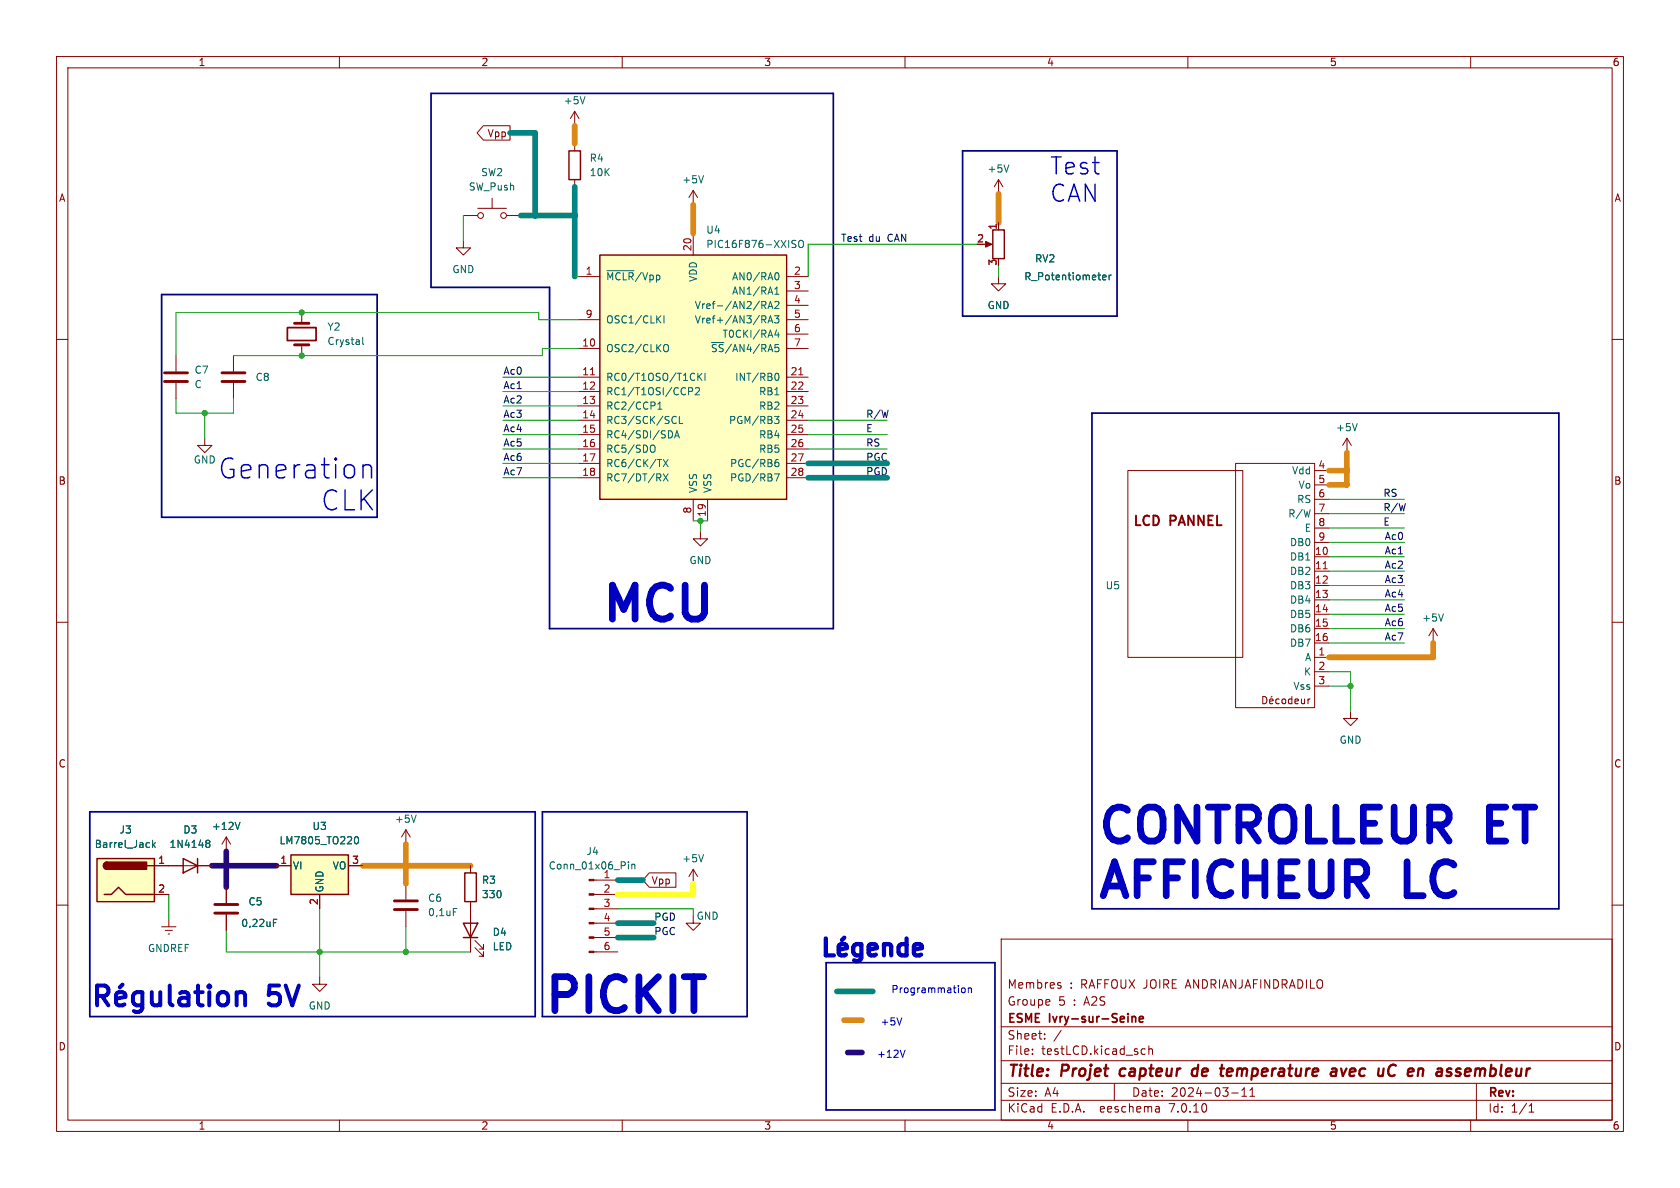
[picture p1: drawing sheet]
<svg xmlns="http://www.w3.org/2000/svg" width="297mm" height="210mm" viewBox="0 0 297 210" stroke-linecap="round" stroke-linejoin="round" font-family="sans-serif">
<g fill="none" stroke="#840000" stroke-width=".18">
<path d="M10 10h277v190h-277zM12 12h273v186h-273zM60 10v2M101.6 19.7v2.5M101.6 19.7l-.8 1.3M101.6 19.7l.8 1.3M110 10v2M160 10v2M210 10v2M260 10v2M81.9 38.1h2.6M84.5 36.8h5"/>
<path d="M85.4 22.2h4.8v2.6h-4.8l-1.1-1.3zM87 35.1v1.7M89.5 38.1h2.6M101.6 25.4v1.3M101.6 31.8v1.2M122.6 33.7v2.5M122.6 33.7l-.8 1.2M122.6 33.7l.7 1.2M176.5 31.8v2.5M176.5 39.4v1.2M176.5 31.8l-.7 1.2M176.5 31.8l.8 1.2"/>
<path d="M10 60h2M53.3 55.2v2M81.9 42.5v1.3h1.3l-1.3 1.3-1.3-1.3h1.3M102.2 48.9h3.8M102.2 56.5h3.8M122.6 41.3v3.8M139.1 48.9h3.8M139.1 51.4h3.8M139.1 54h3.8M139.1 56.5h3.8M139.1 59.1h3.8M174 43.2h1"/>
<path d="M176.5 48.9v1.3h1.3l-1.3 1.2-1.2-1.2h1.2M285 60h2M31.1 62.9v2.8M31.1 67.7v2.8M36.2 77.5v1.2h1.3l-1.3 1.3-1.3-1.3h1.3M41.3 62.9v2.8M41.3 67.7v2.8M53.3 61v1.9M102.2 61.6h3.8M102.2 66.7h3.8M102.2 69.2h3.8M102.2 71.8h3.8"/>
<path d="M102.2 74.3h3.8M102.2 76.8h3.8M102.2 79.4h3.8M139.1 61.6h3.8M139.1 66.7h3.8M139.1 69.2h3.8M139.1 71.8h3.8M139.1 74.3h3.8M139.1 76.8h3.8M139.1 79.4h3.8M238.1 77.5l-.7 1.2M238.1 77.5v2.5"/>
<path d="M238.1 77.5l.8 1.2M102.2 81.9h3.8M102.2 84.5h3.8M122.6 88.3v3.8M123.8 94v1.3h1.3l-1.3 1.2-1.2-1.2h1.2M125.1 88.3v3.8M139.1 81.9h3.8M139.1 84.5h3.8M199.4 83.2h20.3v33h-20.3zM218.4 81.9h14v43.2h-14zM232.4 98.4h2.5M232.4 83.2h2.5"/>
<path d="M232.4 85.7h2.5M232.4 88.3h2.5M232.4 90.8h2.5M232.4 93.3h2.5M232.4 95.9h2.5M10 110h2M232.4 116.2h2.5M232.4 101h2.5M232.4 103.5h2.5M232.4 106h2.5M232.4 108.6h2.5M232.4 111.1h2.5"/>
<path d="M232.4 113.7h2.5M232.4 118.7h2.5M253.4 111.1l-.8 1.3M253.4 111.1v2.6M253.4 111.1l.7 1.3M285 110h2M223.2 123.1a.64 .64 0 0 1 .8 .7 .64 .64 0 0 1-.8 .6zM224.5 124l.6-.1-.1-.3h-.4l-.1 .1v.6h.5M224.9 123.1l-.2 .2M226.2 123.6h-.4l-.3 .2 .2 .5h.5M226.8 123.6h.3l.2 .2v.4l-.2 .2-.3-.1-.2-.1zM228.4 123.6h-.4l-.2 .2 .1 .5h.5"/>
<path d="M228.4 123.1v1.3M228.9 124l.6-.1v-.3h-.4l-.2 .1 .1 .6h.5M230.1 123.6v.7l.3 .1 .2-.1M230.6 123.6v.8M231.2 123.6v.8M231.6 123.6l-.4 .2M232.4 121.3h2.5M238.8 125.7v1.3h1.2l-1.2 1.3-1.3-1.3h1.3M10 160h2M27.3 153h10.2M27.3 158.1h2.5M40 148v2.5"/>
<path d="M40 156.8v2.8M40 148l-.8 1.2M40 148l.8 1.2M48.9 153h2.5M56.5 158.1v2.6M61.6 153h2.5M71.8 146.7l-.8 1.3M71.8 146.7v2.5M71.8 156.2v2.8M71.8 146.7l.7 1.3M83.2 153v1.3M83.2 159.4v8.9"/>
<path d="M105 158.1h4.2M105 155.6h4.2M114.8 154.3h4.7v2.5h-4.7l-1.1-1.2zM122.6 153.7l-.8 1.2M122.6 153.7v2.5M122.6 153.7l.7 1.2M285 160h2M28.6 163.8h2.5M29.2 164.5h1.3M29.7 165.1h.3M29.8 162.6v1.2M40 161.7v2.8"/>
<path d="M56.5 172.7v1.3h1.3l-1.3 1.3-1.3-1.3h1.3M71.8 161v2.8M83.9 167.5l1.6 1.5v-.7v.7h-.8M83.9 166.2l1.6 1.6v-.8v.8h-.8M105 168.3h4.2M105 165.7h4.2M105 163.2h4.2M105 160.7h4.2M122.6 161.9v1.3h1.2l-1.2 1.3-1.3-1.3h1.3M177 166h108v32h-108zM187.2 174.2l.3 .1 .1 .2-.2 .2h-.3M187.2 173.7l.3 .1"/>
<path d="M60 198v2M110 198v2M160 198v2M177 194.5h108M177 191.5h108M177 187.5h108M177 181.5h108M182.5 186.3v.1M182.5 185.5v.1M184.7 183.6v.1M184.7 182.8v.1M187.6 182.1l-1.3 2"/>
<path d="M197 191.5v3M202 185.4l.5 .1M202.5 186.3l-.5 .1M203.1 185.5l.2-.1 .4 .1v.9M203.1 184.9v1.5M204.9 195.7l.1 .9M205 196.5l-.2 .1M205 196h-.2M210 198v2M217.7 193.2h1.2M219.5 193.8h.9M219.5 192.7l.5-.4v1.5"/>
<path d="M221 193.8h.8M221 192.7l.4-.4v1.5M260 198v2M261 191.5v6.5M270.3 196.6h.9M270.3 195.5l.4-.4v1.5"/>
<circle cx="85" cy="38.1" r=".51"/>
<circle cx="89" cy="38.1" r=".51"/>
</g>
<g fill="none" stroke="#840000" stroke-width=".4">
<path d="M198.1 189.1l-.2 .7 .4 .4M211.7 189a.66 .66 0 0 0-.9 .3l-.1 .5 .1 .3 .2 .1 .6-.1M211.8 188.2l-.2 2M217.7 188.9l-.6 .1-.2 .9 .2 .3 .6-.1M217.9 189.4l-1 .1M235.3 190.1l.2 .1 .7-.1M235.5 189l.2-.1 .5 .1v1.2M236.3 189.4l-.9 .1M237.1 188.9l.3 1.3 .6-1.3M246.6 190a.73 .73 0 0 1-.9 .1M246.8 188.4a.69 .69 0 0 0-1.1 .1M258 189.5l.2 .3-.1 .3-.2 .1"/>
<path d="M258 188.9l.2 .1"/>
</g>
<path d="M50.8 57.9h5.1v2.3h-5.1zM200.2 179.8h.5l.1 .9M201.4 180.2l.7-.2v-.2l-.5-.1-.2 .2 .1 .7h.6" fill="none" stroke="#840000" stroke-width=".3"/>
<g fill="#ffffc2" stroke="#ffffc2" stroke-width=".18">
<path d="M51.4 151.1h10.2v7h-10.2z"/>
<path d="M17.1 151.8h10.2v7.6h-10.2z"/>
<path d="M106 45.1h33.1v43.2h-33.1z"/>
</g>
<g fill="none" stroke="#840000" stroke-width=".25">
<path d="M100.6 26.7h2v5.1h-2zM106 45.1h33.1v43.2h-33.1zM175.5 40.6h2v5.1h-2zM17.1 151.8h10.2v7.6h-10.2zM18.4 158.1h1.3l1.3-1.3 1.2 1.3h5.1M18.9 152.4a.64 .64 0 0 0-.6 .6 .64 .64 0 0 0 .6 .7M26 153h1.3M32.4 151.8l2.5 1.2-2.5 1.3zM34.9 151.8v2.5M51.4 151.1h10.2v7h-10.2zM82.2 154.3h2v5.1h-2zM81.9 163.2h2.6l-1.3 2.5z"/>
<path d="M81.9 165.7h2.6"/>
</g>
<g fill="none" stroke="#006464" stroke-width=".18">
<path d="M103.4 17.1l-.4 1.3M124.4 31.1l-.5 1.2M178.3 29.2l-.4 1.2M64.1 59.6v1.1l.2 .2M107.3 47.9h4.8M116.3 56.4l.5 .7M116.8 55.8l-.7 .8M117.4 55.8v1.3M134.7 53.3h.5l.2 .2-.1 .4h-.6M135 53.9l.4 .7M135.8 54.6l.4-1.3 .4 1.3M135.8 57.1l.4-1.3 .4 1.3"/>
<path d="M135.9 54.2h.6M135.9 56.7h.6M136.9 55.8h.8l-.4 .5 .3 .1v.6l-.1 .1-.6-.1M137 53.4l.5-.1 .2 .3-.8 1h.8M137 52h.7M137 51.1l.3-.4v1.3M137.2 48.3l.1-.1a.68 .68 0 0 1 .4 .6 .68 .68 0 0 1-.4 .7l-.1-.1M137.3 58.3l-.3 .9h.8M137.6 58.8v.8M140.2 43.1l.4 .1 .1 .3-.2 .3h-.3M140.2 42.5l.5 .1M141.2 42.7l.3-.2a.43 .43 0 0 1 .5 .4v.4a.42 .42 0 0 1-.4 .5 .42 .42 0 0 1-.4-.5z"/>
<path d="M194.9 49.1l.6-.2v-.2l-.4-.1-.2 .2 .1 .6h.5M196.1 48.6v.9M196.4 48.6l-.3 .3M115.3 78.7a.43 .43 0 0 1 .5 .4v.4a.43 .43 0 0 1-.5 .5M116.3 72.3h.7M116.3 71.4l.4-.3v1.2M117.6 60.9a.43 .43 0 0 1 .6 .4v.5a.43 .43 0 0 1-.6 .4M118.7 76.2l.2 .5-.2 .7M119.2 73.6l.4 .1M119.3 77.4l.4-1.3 .4 1.3M119.4 77.1h.6M119.6 74.8l-.4 .1"/>
<path d="M120.1 73.6v1.3h.6M121.7 68.5h.5l.3 .3-.2 .3-.6 .1M122.9 68.6l.5-.1 .3 .4-.8 .9h.8M123.4 66v1.3M123.6 66.5l.5 .8M124.1 66l-.7 .7M124.6 66v1.3M136.9 73.6h.8l-.4 .5 .3 .1 .1 .4-.2 .3h-.4M137.2 66h.1a.68 .68 0 0 1 .4 .6 .68 .68 0 0 1-.4 .7l-.1-.1M239.9 74.9l-.4 1.2M116.2 81.2h.8M117.3 81.2l.8 1.3"/>
<path d="M117.3 83.8l.8 1.2M118.1 81.2l-.8 1.3M118.1 83.8l-.8 1.2M136.9 83.8h.9l-.6 1.2M137.2 81.7l.4 .1 .1 .2-.1 .4-.4 .1M137.6 81.2l-.4 .1M255.2 108.5l-.4 1.3M27 148.5v1.3M27.1 149.3l.4 .5M27.5 149l-.5 .4M36.5 149l.1 .1M36.5 148.6l.4-.1 .1 .2 .1 .1-.2 .3"/>
<path d="M36.6 149.1h.3M36.6 149.1h-.1M36.9 149.1l.2 .2-.1 .4-.1 .1-.4-.1M42.4 145.4l-.4 1.2M62.8 148l.2-.1a.68 .68 0 0 1 .4 .6 .68 .68 0 0 1-.4 .7 .84 .84 0 0 1-.2-1.2zM73.6 144.1l-.5 1.3M111.1 152.3v.2M111.1 152.8v.8M111.7 152.8v.8M111.7 152.9l.2-.1h.3v.8M124.4 151.1l-.5 1.2M48.3 163.1h.5"/>
<path d="M48.3 162.5h.6M80.2 160.6h.6"/>
</g>
<path d="M52.1 57.2h2.5M29.1 67.4h4M29.1 65.9h4M39.2 67.4h4.1M39.2 65.9h4.1M52.1 61h2.5M38 159.9h4M69.7 159.3h4.1M38 161.4h4M69.7 160.8h4.1" fill="none" stroke="#840000" stroke-width=".51"/>
<g fill="#840000" stroke="#840000" stroke-width=".25">
<path d="M18.5 152.6l.4-.2v1.3a.63 .63 0 0 1-.6-.4 .63 .63 0 0 1 .2-.7z"/>
<path d="M18.9 152.4h7v1.3h-7z"/>
</g>
<path d="M104.4 66.3h.7M141.2 66.3h.7M233.9 100.5h.7" fill="none" stroke="#a90000" stroke-width=".18"/>
<g fill="#840000" stroke="#840000" stroke-width=".18">
<path d="M104.1 168.1h.9v.3h-.9z"/>
<path d="M104.1 165.6h.9v.3h-.9z"/>
<path d="M104.1 163.1h.9v.2h-.9z"/>
<path d="M104.1 160.5h.9v.3h-.9z"/>
<path d="M104.1 158h.9v.2h-.9z"/>
<path d="M104.1 155.4h.9v.3h-.9z"/>
<path d="M174.2 42.7l1.2 .5-1.2 .5z"/>
</g>
<path d="M159.4 179.9l-.4 1.3M170 174.8l.4-.2 .2 .3-.1 .5-.3 .1-.2-.1M171.2 174.8l.2-.2 .3 .1v.8M171.2 174.6v.9M160 185.6l-.4 1.3" fill="none" stroke="#0000c2" stroke-width=".18"/>
<path d="M146 165.9v3h1.4M148.3 167.9l1.4-.3-.1-.6-.3-.1h-.6l-.3 .1-.1 .3v1.2l.1 .2 .3 .2h.6l.3-.2M149.3 165.7l-.5 .5M152.3 167l-.3-.1h-.6l-.4 .3-.2 .3v.8l.3 .4 .3 .2h.6l.3-.2M152.3 166.9v2.4a.81 .81 0 0 1-1.3 .4M153.6 167.9l1.4-.3-.2-.6-.2-.1h-.6l-.3 .1-.1 .3v1.2l.1 .2 .3 .2h.6l.2-.2M156.3 167.2a.75 .75 0 0 1 1.3 .1v1.6M156.3 166.9v2M160.3 167l-.3-.1h-.6l-.4 .3-.2 .3v.8l.3 .4 .3 .2h.6l.3-.2M160.3 165.9v3M161.6 167.9l1.4-.3-.2-.6-.2-.1h-.6l-.3 .1-.1 .3v1.2l.1 .2 .3 .2h.6l.2-.2" fill="none" stroke="#0000c2" stroke-width=".75"/>
<g fill="none" stroke="#0000c2" stroke-width=".7">
<path d="M17.2 176.1h1.3a.95 .95 0 0 0 .7-1 .95 .95 0 0 0-.7-.9h-1.3v3.5M18 176.1l1.2 1.6M20.5 176.6l1.7-.4-.2-.6-.3-.2h-.7l-.3 .2-.2 .3v1.3l.2 .4 .3 .1h.7l.3-.1M21.7 174.1l-.5 .5M25.2 175.6l-.4-.2h-.6l-.5 .3-.2 .4v1l.3 .5 .4 .1h.6l.4-.1M25.2 175.4v2.8a.95 .95 0 0 1-1.5 .5M26.8 175.4v1.8l.2 .4a.95 .95 0 0 0 1.3-.2M28.3 175.4v2.3M30 174.2v3l.2 .4 .3 .1M31.8 175.6l.4-.2h.6l.4 .2 .1 .3v1.8M33.3 176.2l-.3 .2h-.8a.69 .69 0 0 0-.6 .7 .69 .69 0 0 0 .6 .6h.8l.3-.1M34.5 175.4h1.3"/>
<path d="M35 174.2v3l.2 .4 .6 .1M37 174.2v.4M37 175.4v2.3M37 174.2l-.2 .2 .2 .2M37 174.2l.2 .2-.2 .2M38.8 175.6a.95 .95 0 0 1 1.5 .5v1a.95 .95 0 0 1-.9 .7 .95 .95 0 0 1-.9-.7v-1zM41.8 175.7a.87 .87 0 0 1 1.5 .2v1.8M41.8 175.4v2.3"/>
</g>
<path d="M76.2 16.5h71.1v94.6h-50.1v-60.3h-21zM170.2 26.7h27.3v29.2h-27.3zM28.6 52.1h38.1v39.3h-38.1zM193 73h82.6v87.7h-82.6zM15.9 143.5h78.7v36.2h-78.7zM95.9 143.5h36.2v36.2h-36.2zM146 170.2h29.9v26h-29.9z" fill="none" stroke="#000084" stroke-width=".3"/>
<path d="M234.9 83.2h3.2M238.1 80v5.7h-3.2" fill="none" stroke="#f90" stroke-width="1"/>
<g fill="none" stroke="#009600" stroke-width=".18">
<path d="M81.9 38.1v4.4M101.6 48.9h.6M102.2 56.5h-7v-1.3h-64.1v7.7M172.7 43.2h-29.8v5.7M176.5 47v1.9M31.1 70.5v2.5h10.2v-2.5M36.2 73v4.5M88.9 74.3h13.3M88.9 76.8h13.3M88.9 79.4h13.3M88.9 66.7h13.3M88.9 71.8h13.3"/>
<path d="M88.9 69.2h13.3M102.2 61.6h-6.3v1.3h-54.6M142.9 74.3h13.9M142.9 76.8h13.9M142.9 79.4h13.9M88.9 84.5h13.3M88.9 81.9h13.3M122.6 92.1h2.5M123.8 92.1v1.9M234.9 98.4h13.4M234.9 90.8h13.4M234.9 88.3h13.4"/>
<path d="M234.9 95.9h13.4M234.9 93.3h13.4M234.9 118.7h3.9v7M234.9 101h13.4M234.9 103.5h13.4M234.9 106h13.4M234.9 113.7h13.4M234.9 111.1h13.4M234.9 108.6h13.4M234.9 121.3h3.9M29.8 158.1v4.5M40 164.5v3.8h43.2"/>
<path d="M56.5 160.7v12M71.8 163.8v4.5M109.2 160.7h13.4v1.2"/>
</g>
<path d="M101.6 22.2v3.2M122.6 36.2v5.1M253.4 113.7v2.5h-18.5M64.1 153h19.1M71.8 149.2v7M149.2 180.3h3.2" fill="none" stroke="#dd8500" stroke-width="1"/>
<path d="M122.6 156.2v1.9h-13.4" fill="none" stroke="#ff0" stroke-width="1"/>
<path d="M37.5 153h11.4M40 150.5v6.3M149.9 186.1h2.5" fill="none" stroke="#480048" stroke-width="1"/>
<path d="M90.2 23.5h4.4v14.6M92.1 38.1h9.5M101.6 33v15.9M142.9 81.9h13.9M142.9 84.5h13.9M109.2 155.6h4.5M109.2 165.7h6.4M109.2 163.2h6.4M148 175.3h6.3" fill="none" stroke="#008484" stroke-width="1"/>
<path d="M176.5 34.3v5.1" fill="none" stroke="#c60" stroke-width="1"/>
<g fill="#009600" stroke="#009600" stroke-width=".18">
<circle cx="53.3" cy="55.2" r=".46"/>
<circle cx="53.3" cy="62.9" r=".46"/>
<circle cx="123.8" cy="92.1" r=".46"/>
<circle cx="36.2" cy="73" r=".46"/>
<circle cx="238.8" cy="121.3" r=".46"/>
<circle cx="71.8" cy="168.3" r=".46"/>
<circle cx="56.5" cy="168.3" r=".46"/>
</g>
<circle cx="40" cy="153" r=".46" fill="#480048" stroke="#480048" stroke-width=".18"/>
<g fill="#f90" stroke="#f90" stroke-width=".18">
<circle cx="238.1" cy="83.2" r=".46"/>
<circle cx="71.8" cy="153" r=".46"/>
</g>
<g fill="#008484" stroke="#008484" stroke-width=".18">
<circle cx="94.6" cy="38.1" r=".5"/>
<circle cx="101.6" cy="38.1" r=".5"/>
</g>
<g font-size="8.4" fill="#0000c2">
<text x="106" y="110.2">MCU</text>
<text x="193.7" y="149.5">CONTROLLEUR ET</text>
<text x="193.7" y="159.1">AFFICHEUR</text>
<text x="248.9" y="159.1">LC</text>
<text x="95.9" y="179.5">PICKIT</text>
</g>
<g font-size="4.9" fill="#0000c2">
<text x="38.6" y="84.9">Generation</text>
<text x="56.8" y="90.6">CLK</text>
<text x="47.8" y="178.2">5V</text>
</g>
<g font-size="4.2" fill="#0000c2">
<text x="185.4" y="31.1">Test</text>
<text x="185.4" y="35.9">CAN</text>
</g>
<g font-size="2.8" fill="#840000">
<text x="178" y="190.9">Title:</text>
<text x="187.7" y="190.9">Projet</text>
<text x="198.8" y="190.9">capteur</text>
<text x="212.4" y="190.9">de</text>
<text x="218.3" y="190.9">temperature</text>
<text x="238.6" y="190.9">avec</text>
<text x="247.7" y="190.9">uC</text>
<text x="253.8" y="190.9">en</text>
<text x="259.6" y="190.9">assembleur</text>
</g>
<g font-size="2.4" fill="#840000">
<text x="200.1" y="93.4">LCD</text>
<text x="206.8" y="93.4">PANNEL</text>
</g>
<g font-size="2.1" fill="#840000">
<text x="178" y="178">Groupe</text>
<text x="178" y="175">Membres</text>
<text x="187.1" y="178">5</text>
<text x="189.1" y="175">: RAFFOUX JOIRE ANDRIANJAFINDRADILO</text>
<text x="189.8" y="178">: A2S</text>
<text x="178" y="184">Sheet:</text>
<text x="178" y="181.2">ESME</text>
<text x="185.6" y="181.2">Ivry-sur-Seine</text>
<text x="178" y="186.7">File:</text>
<text x="184.1" y="186.7">testLCD.kicad_sch</text>
<text x="178" y="196.9">KiCad</text>
<text x="178" y="194.1">Size:</text>
<text x="184.7" y="194.1">A4</text>
<text x="185.7" y="196.9">E.D.A.</text>
<text x="194.6" y="196.9">eeschema</text>
<text x="200" y="194.1">Date:</text>
<text x="207" y="196.9">7.0.10</text>
<text x="207" y="194.1">2024-03-11</text>
<text x="263" y="194.3">Rev:</text>
<text x="263" y="196.9">Id:</text>
<text x="267.1" y="196.9">1/1</text>
</g>
<g font-size="1.8" fill="#840000">
<text x="35" y="11.9">1</text>
<text x="85" y="11.9">2</text>
<text x="135" y="11.9">3</text>
<text x="185" y="11.9">4</text>
<text x="235" y="11.9">5</text>
<text x="285" y="11.9">6</text>
<text x="86.1" y="24.4">Vpp</text>
<text x="10.3" y="35.9">A</text>
<text x="285.3" y="35.9">A</text>
<text x="10.3" y="85.9">B</text>
<text x="285.3" y="85.9">B</text>
<text x="10.3" y="135.9">C</text>
<text x="285.3" y="135.9">C</text>
<text x="115.1" y="156.5">Vpp</text>
<text x="10.3" y="185.9">D</text>
<text x="285.3" y="185.9">D</text>
<text x="35" y="199.9">1</text>
<text x="85" y="199.9">2</text>
<text x="135" y="199.9">3</text>
<text x="185" y="199.9">4</text>
<text x="235" y="199.9">5</text>
<text x="285" y="199.9">6</text>
</g>
<g font-size="1.8" fill="#006464">
<text x="99.6" y="18.6">+5V</text>
<text x="104.1" y="28.8">R4</text>
<text x="82.8" y="33.9">SW_Push</text>
<text x="85" y="31.3">SW2</text>
<text x="104.1" y="31.3">10K</text>
<text x="120.5" y="32.6">+5V</text>
<text x="174.5" y="30.7">+5V</text>
<text x="124.8" y="41.5">U4</text>
<text x="124.8" y="44">PIC16F876-XXISO</text>
<text x="182.9" y="46.6">RV2</text>
<text x="79.9" y="48.5">GND</text>
<text x="107.1" y="49.8">~{MCLR}/Vpp</text>
<text x="123.4" y="49.9" transform="rotate(-90 123.4 49.9)">VDD</text>
<text x="129.3" y="49.8">AN0/RA0</text>
<text x="129.3" y="52.3">AN1/RA1</text>
<text x="181" y="49.8">R_Potentiometer</text>
<text x="57.8" y="58.6">Y2</text>
<text x="107.1" y="57.4">OSC1/CLKI</text>
<text x="122.7" y="54.8">Vref-/AN2/RA2</text>
<text x="122.7" y="57.4">Vref+/AN3/RA3</text>
<text x="127.6" y="59.9">T0CKI/RA4</text>
<text x="174.5" y="54.8">GND</text>
<text x="57.8" y="61.2">Crystal</text>
<text x="107.1" y="62.5">OSC2/CLKO</text>
<text x="125.6" y="62.5">~{SS}/AN4/RA5</text>
<text x="34.3" y="66.3">C7</text>
<text x="34.3" y="68.8">C</text>
<text x="45.1" y="67.5">C8</text>
<text x="107.1" y="67.5">RC0/T1OSO/T1CKI</text>
<text x="107.1" y="70.1">RC1/T1OSI/CCP2</text>
<text x="129.9" y="67.5">INT/RB0</text>
<text x="134.1" y="70.1">RB1</text>
<text x="107.1" y="72.6">RC2/CCP1</text>
<text x="107.1" y="75.2">RC3/SCK/SCL</text>
<text x="107.1" y="77.7">RC4/SDI/SDA</text>
<text x="128.8" y="75.2">PGM/RB3</text>
<text x="134.1" y="72.6">RB2</text>
<text x="134.1" y="77.7">RB4</text>
<text x="236.1" y="76.4">+5V</text>
<text x="34.2" y="82.1">GND</text>
<text x="107.1" y="80.2">RC5/SDO</text>
<text x="107.1" y="82.8">RC6/CK/TX</text>
<text x="129" y="82.8">PGC/RB6</text>
<text x="134.1" y="80.2">RB5</text>
<text x="107.1" y="85.3">RC7/DT/RX</text>
<text x="123.4" y="87.2" transform="rotate(-90 123.4 87.2)">VSS</text>
<text x="126" y="87.2" transform="rotate(-90 126 87.2)">VSS</text>
<text x="129" y="85.3">PGD/RB7</text>
<text x="228.3" y="84">Vdd</text>
<text x="229.2" y="89.1">RS</text>
<text x="229.5" y="86.6">Vo</text>
<text x="227.6" y="91.7">R/W</text>
<text x="230.5" y="94.2">E</text>
<text x="121.8" y="99.9">GND</text>
<text x="227.9" y="99.3">DB1</text>
<text x="227.9" y="101.8">DB2</text>
<text x="227.9" y="96.7">DB0</text>
<text x="195.4" y="104.4">U5</text>
<text x="227.9" y="104.4">DB3</text>
<text x="227.9" y="106.9">DB4</text>
<text x="227.9" y="109.4">DB5</text>
<text x="227.9" y="112">DB6</text>
<text x="251.3" y="110.1">+5V</text>
<text x="227.9" y="114.5">DB7</text>
<text x="230.4" y="119.6">K</text>
<text x="230.6" y="117.1">A</text>
<text x="228.6" y="122.1">Vss</text>
<text x="236.7" y="131.7">GND</text>
<text x="21" y="147.5">J3</text>
<text x="32.3" y="147.5">D3</text>
<text x="37.4" y="146.9">+12V</text>
<text x="49.3" y="149.5">LM7805_TO220</text>
<text x="55.1" y="146.9">U3</text>
<text x="69.7" y="145.6">+5V</text>
<text x="16.7" y="150.1">Barrel_Jack</text>
<text x="29.9" y="150.1">1N4148</text>
<text x="51.7" y="153.9">VI</text>
<text x="58.7" y="153.9">VO</text>
<text x="96.9" y="153.9">Conn_01x06_Pin</text>
<text x="103.6" y="151.4">J4</text>
<text x="106.6" y="155.3">1</text>
<text x="120.5" y="152.6">+5V</text>
<text x="43.8" y="160.2">C5</text>
<text x="57.4" y="157.9" transform="rotate(-90 57.4 157.9)">GND</text>
<text x="75.6" y="159.6">C6</text>
<text x="85.1" y="156.4">R3</text>
<text x="85.1" y="159">330</text>
<text x="42.6" y="164.1">0,22uF</text>
<text x="75.6" y="162.2">0,1uF</text>
<text x="87" y="165.6">D4</text>
<text x="123.1" y="162.8">GND</text>
<text x="26.1" y="168.5">GNDREF</text>
<text x="87" y="168.2">LED</text>
<text x="54.5" y="178.7">GND</text>
</g>
<g font-size="1.8" fill="#a90000">
<text x="176.3" y="40.7" transform="rotate(-90 176.3 40.7)">1</text>
<text x="122.3" y="44.5" transform="rotate(-90 122.3 44.5)">20</text>
<text x="172.6" y="42.9">2</text>
<text x="176.3" y="47.1" transform="rotate(-90 176.3 47.1)">3</text>
<text x="103.4" y="48.6">1</text>
<text x="140.3" y="48.6">2</text>
<text x="140.3" y="51.2">3</text>
<text x="140.3" y="53.7">4</text>
<text x="103.4" y="56.3">9</text>
<text x="140.3" y="56.3">5</text>
<text x="140.3" y="58.8">6</text>
<text x="102.8" y="61.3">10</text>
<text x="140.3" y="61.3">7</text>
<text x="102.8" y="66.4">11</text>
<text x="102.8" y="69">12</text>
<text x="102.8" y="71.5">13</text>
<text x="139.7" y="66.4">21</text>
<text x="139.7" y="69">22</text>
<text x="139.7" y="71.5">23</text>
<text x="102.8" y="74">14</text>
<text x="102.8" y="76.6">15</text>
<text x="139.7" y="74">24</text>
<text x="139.7" y="76.6">25</text>
<text x="102.8" y="79.1">16</text>
<text x="102.8" y="81.7">17</text>
<text x="139.7" y="79.1">26</text>
<text x="139.7" y="81.7">27</text>
<text x="233" y="82.9">4</text>
<text x="102.8" y="84.2">18</text>
<text x="139.7" y="84.2">28</text>
<text x="233" y="85.5">5</text>
<text x="233" y="88">6</text>
<text x="122.3" y="90.9" transform="rotate(-90 122.3 90.9)">8</text>
<text x="124.8" y="91.5" transform="rotate(-90 124.8 91.5)">19</text>
<text x="233" y="90.6">7</text>
<text x="233" y="93.1">8</text>
<text x="233" y="95.6">9</text>
<text x="232.4" y="98.2">10</text>
<text x="232.4" y="100.7">11</text>
<text x="232.4" y="103.3">12</text>
<text x="232.4" y="105.8">13</text>
<text x="232.4" y="108.3">14</text>
<text x="232.4" y="110.9">15</text>
<text x="232.4" y="113.4">16</text>
<text x="233" y="116">1</text>
<text x="233" y="118.5">2</text>
<text x="233" y="121">3</text>
<text x="27.9" y="152.8">1</text>
<text x="49.5" y="152.8">1</text>
<text x="62.2" y="152.8">3</text>
<text x="27.9" y="157.9">2</text>
<text x="56.3" y="160.1" transform="rotate(-90 56.3 160.1)">2</text>
<text x="106.6" y="157.9">2</text>
<text x="106.6" y="160.4">3</text>
<text x="106.6" y="162.9">4</text>
<text x="106.6" y="165.5">5</text>
<text x="106.6" y="168">6</text>
</g>
<g font-size="1.8" fill="#0f0f0f">
<text x="148.6" y="42.8">Test</text>
<text x="153.6" y="42.8">du</text>
<text x="157" y="42.8">CAN</text>
<text x="88.9" y="66.3">Ac0</text>
<text x="88.9" y="71.4">Ac2</text>
<text x="88.9" y="68.9">Ac1</text>
<text x="88.9" y="76.5">Ac4</text>
<text x="88.9" y="73.9">Ac3</text>
<text x="153" y="76.5">E</text>
<text x="153" y="73.9">R/W</text>
<text x="88.9" y="81.6">Ac6</text>
<text x="88.9" y="79">Ac5</text>
<text x="153" y="79">RS</text>
<text x="153" y="81.6">PGC</text>
<text x="88.9" y="84.1">Ac7</text>
<text x="153" y="84.1">PGD</text>
<text x="244.5" y="87.9">RS</text>
<text x="244.5" y="93">E</text>
<text x="244.5" y="90.5">R/W</text>
<text x="244.7" y="95.5">Ac0</text>
<text x="244.7" y="98.1">Ac1</text>
<text x="244.7" y="100.6">Ac2</text>
<text x="244.7" y="105.7">Ac4</text>
<text x="244.7" y="103.2">Ac3</text>
<text x="244.7" y="113.3">Ac7</text>
<text x="244.7" y="110.8">Ac6</text>
<text x="244.7" y="108.2">Ac5</text>
<text x="115.6" y="162.8">PGD</text>
<text x="115.6" y="165.4">PGC</text>
</g>
<g font-size="1.8" fill="#0000c2">
<text x="157.5" y="175.6">Programmation</text>
<text x="155.6" y="181.4">+5V</text>
<text x="154.9" y="187.1">+12V</text>
</g>
</svg>
